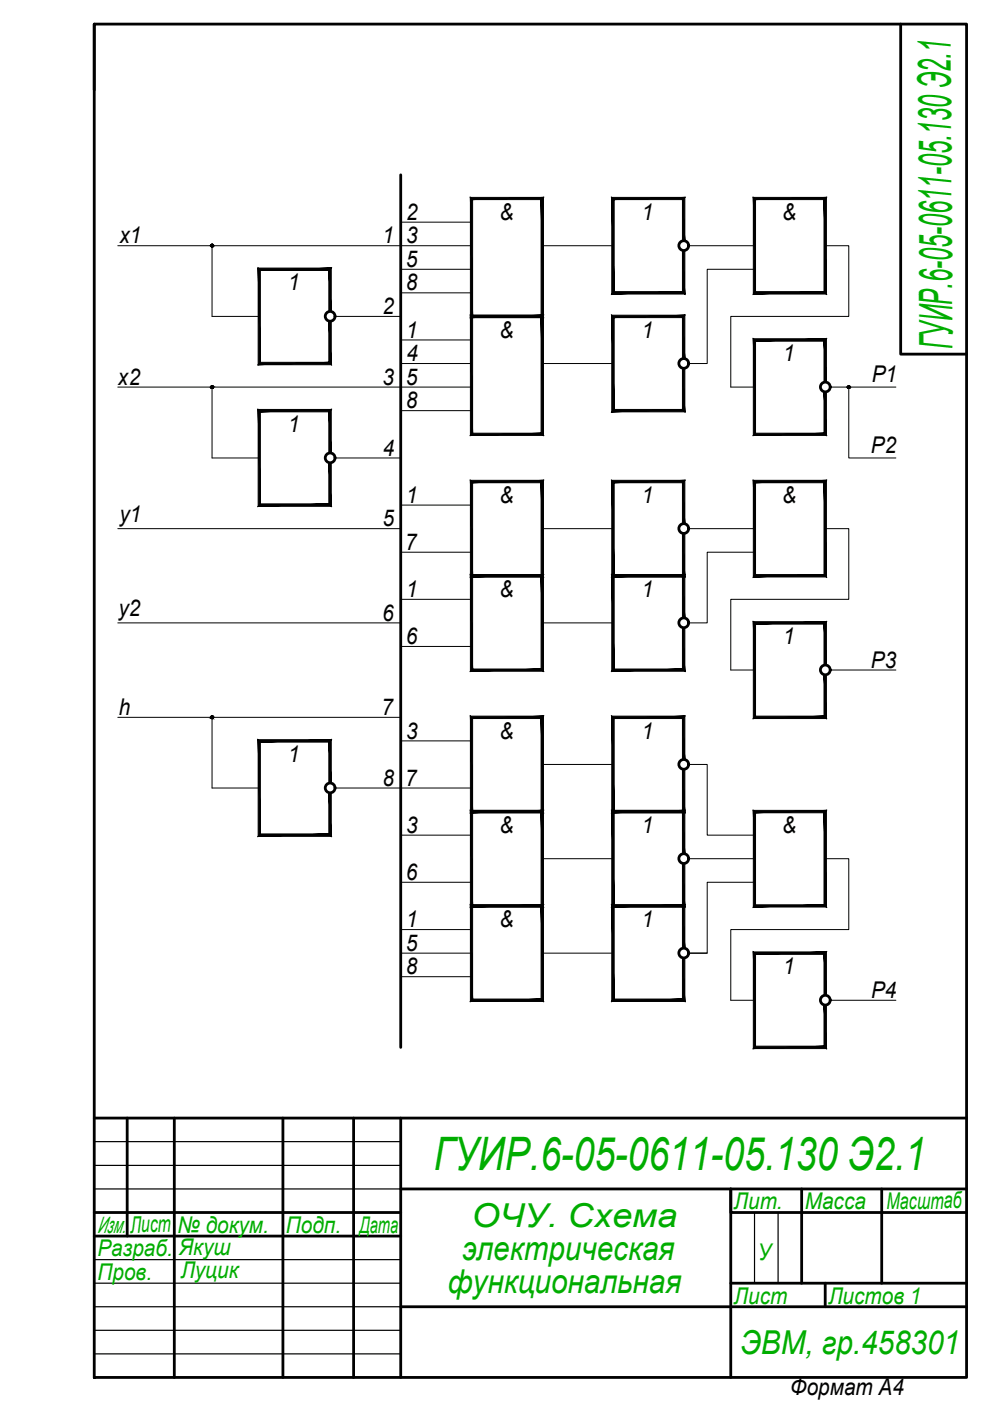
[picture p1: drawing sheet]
<svg xmlns="http://www.w3.org/2000/svg" width="210mm" height="297mm" viewBox="0 0 210 297" stroke-linecap="round" stroke-linejoin="round" font-family="sans-serif">
<!-- layer: 0 -->
<g fill="none" stroke="#000" stroke-width=".59">
<path d="M20 5.1h184.9v286.9h-184.9zM20 5.1v14M191 5.1v70h13.9M85 37.1v185M20 237.1h184.9M27 237.1v25M37 237.1v54.9M60 237.1v54.9M75 237.1v54.9M85 237.1v54.9M20 257.1h65M85 252.1h119.9"/>
<path d="M170 252.1v20M186.9 252.1v20M204.9 257.1h-50v-5v39.9M20 262.1h65M85 277.1h119.9M154.9 272.1h50M175 272.1v5"/>
<circle cx="145" cy="52.1" r="1.04"/>
<circle cx="70" cy="67.1" r="1.04"/>
<circle cx="145" cy="77.1" r="1.04"/>
<circle cx="70" cy="97.1" r="1.04"/>
<circle cx="175" cy="82" r="1.04"/>
<circle cx="145" cy="112.1" r="1.04"/>
<circle cx="145" cy="132" r="1.04"/>
<circle cx="175" cy="142" r="1.04"/>
<circle cx="70" cy="167.1" r="1.04"/>
<circle cx="145" cy="162.1" r="1.04"/>
<circle cx="145" cy="182" r="1.04"/>
<circle cx="145" cy="202.1" r="1.04"/>
<circle cx="175" cy="212.1" r="1.04"/>
</g>
<path d="M20 242h65M20 247.1h65M20 252.1h65M160 257.1v15M165 257.1v15M20 267.1h65M20 272.1h65M20 277.1h65M20 282.1h65M20 287h65" fill="none" stroke="#000" stroke-width=".25"/>
<!-- layer: small -->
<g fill="none" stroke="#000" stroke-width=".21">
<path d="M25 52.1h60M45 52.1v15h10M99.9 47.1h-14.9v5h14.9v5h-14.9v5h14.9M115 52.1h15M146 52.1h14M160 57.1h-10.1v20h-3.9M175 52.1h5v15h-25.1v15h5.1M71 67.1h14M85 72.1h14.9v5h-14.9v5h14.9v5h-14.9M115 77.1h15M25 82.1h60M45 82.1v15h10"/>
<path d="M71 97.1h14M175.9 82.1h14M180 82.1v15h9.9M25 112.1h60v5h14.9M85 107.1h14.9v5M115 112.1h15M146 112.1h14M160 117.1h-10.1v15h-3.9M175 112.1h5v15h-25.1v15h5.1M25 132.1h60M85 127.1h14.9M85 137.1h14.9"/>
<path d="M115 132.1h15M25 152.1h60M45 152.1v15h10M85 157.1h14.9M175.9 142.1h14M71 167.1h28.9M85 177.1h14.9M115 162.1h15M146 162.1h3.9v15h10.1M85 187.1h14.9M99.9 197.1h-14.9v5h14.9v5h-14.9M115 182.1h15"/>
<path d="M146 182.1h14M160 187.1h-10.1v15h-3.9h3.9M175 182.1h5v15h-25.1v15h5.1M115 202.1h15M175.9 212.1h14"/>
<circle cx="45" cy="52.1" r=".32"/>
<circle cx="45" cy="82" r=".32"/>
<circle cx="180" cy="82" r=".32"/>
<circle cx="45" cy="152.1" r=".32"/>
</g>
<!-- layer: 0 -->
<g fill="#000" stroke="#000" stroke-width=".21">
<path d="M99.7 41.9l.5 .4 15-.4zM100.2 42.3l15-.4-.5 .4zM114.7 42.3l.5 25v-25.4zM114.7 42.3l.5 25-.5-.5zM99.7 67.3h15.5l-.5-.5zM100.2 66.8h14.5l-15 .5zM99.7 41.9v25.4l.5-.5zM99.7 41.9l.5 .4v24.5z"/>
<path d="M144.7 53.1l.5 9.2v-9.2zM144.7 53.1l.5 9.2-.5-.5zM129.7 62.3h15.5l-.5-.5zM129.7 62.3l.5-.5h14.5zM129.7 41.9v20.4l.5-.5zM129.7 41.9l.5 .4v19.5zM129.7 41.9l.5 .4 15-.4zM130.2 42.3l15-.4-.5 .4zM144.7 42.3l.5 8.8v-9.2zM144.7 42.3l.5 8.8h-.5z"/>
<path d="M159.7 41.9l.5 .4 15-.4zM160.2 42.3l15-.4-.5 .4zM174.7 42.3l.5 20v-20.4zM174.7 42.3l.5 20-.5-.5zM159.7 62.3h15.5l-.5-.5zM160.2 61.8h14.5l-15 .5zM159.7 41.9v20.4l.5-.5zM159.7 41.9l.5 .4v19.5z"/>
<path d="M69.7 68.1l.5 9.2v-9.2zM69.7 68.1l.5 9.2-.5-.5zM54.7 77.3h15.5l-.5-.5zM55.2 76.8h14.5l-15 .5zM54.7 56.8v20.5l.5-.5zM54.7 56.8l.5 .5v19.5zM54.7 56.8l.5 .5 15-.5zM55.2 57.3l15-.5-.5 .5zM70.2 56.8l-.5 .5 .5 8.8zM69.7 57.3l.5 8.8h-.5z"/>
<path d="M99.7 66.8l.5 .5 15-.5zM100.2 67.3l15-.5-.5 .5zM115.2 66.8l-.5 .5 .5 25zM114.7 67.3l.5 25-.5-.5zM99.7 92.3h15.5l-.5-.5zM99.7 92.3l.5-.5h14.5zM99.7 66.8v25.5l.5-.5zM99.7 66.8l.5 .5v24.5z"/>
<path d="M144.7 78.1l.5 9.2v-9.2zM144.7 78.1l.5 9.2-.5-.5zM129.7 87.3h15.5l-.5-.5zM129.7 87.3l.5-.5h14.5zM129.7 66.8v20.5l.5-.5zM129.7 66.8l.5 .5v19.5zM129.7 66.8l.5 .5 15-.5zM130.2 67.3l15-.5-.5 .5zM145.2 66.8l-.5 .5 .5 8.8zM144.7 67.3l.5 8.8h-.5z"/>
<path d="M69.7 98.1l.5 9.2v-9.2zM69.7 98.1l.5 9.2-.5-.5zM54.7 107.3h15.5l-.5-.5zM55.2 106.8h14.5l-15 .5zM54.7 86.8v20.5l.5-.5zM54.7 86.8l.5 .5v19.5zM54.7 86.8l.5 .5 15-.5zM55.2 87.3l15-.5-.5 .5zM70.2 86.8l-.5 .5 .5 8.7zM69.7 87.3l.5 8.7h-.5z"/>
<path d="M174.7 83.1l.5 9.2v-9.2zM174.7 83.1l.5 9.2-.5-.5zM159.7 92.3h15.5l-.5-.5zM159.7 92.3l.5-.5h14.5zM159.7 71.8v20.5l.5-.5zM159.7 71.8l.5 .5v19.5zM159.7 71.8l.5 .5 15-.5zM160.2 72.3l15-.5-.5 .5zM175.2 71.8l-.5 .5 .5 8.8zM174.7 72.3l.5 8.8h-.5z"/>
<path d="M99.7 101.8l.5 .5 15-.5zM100.2 102.3l15-.5-.5 .5zM115.2 101.8l-.5 .5 .5 20zM114.7 102.3l.5 20-.5-.5zM99.7 122.3h15.5l-.5-.5zM100.2 121.8h14.5l-15 .5zM99.7 101.8v20.5l.5-.5zM99.7 101.8l.5 .5v19.5z"/>
<path d="M144.7 113.1l.5 9.2v-9.2zM144.7 113.1l.5 9.2-.5-.5zM129.7 122.3h15.5l-.5-.5zM129.7 122.3l.5-.5h14.5zM129.7 101.8v20.5l.5-.5zM129.7 101.8l.5 .5v19.5zM129.7 101.8l.5 .5 15-.5zM130.2 102.3l15-.5-.5 .5zM145.2 101.8l-.5 .5 .5 8.8zM144.7 102.3l.5 8.8h-.5z"/>
<path d="M159.7 101.8l.5 .5 15-.5zM160.2 102.3l15-.5-.5 .5zM175.2 101.8l-.5 .5 .5 20zM174.7 102.3l.5 20-.5-.5zM159.7 122.3h15.5l-.5-.5zM160.2 121.8h14.5l-15 .5zM159.7 101.8v20.5l.5-.5zM159.7 101.8l.5 .5v19.5z"/>
<path d="M99.7 121.8l.5 .5 15-.5zM100.2 122.3l15-.5-.5 .5zM115.2 121.8l-.5 .5 .5 20zM114.7 122.3l.5 20-.5-.5zM99.7 142.3h15.5l-.5-.5zM99.7 142.3l.5-.5h14.5zM99.7 121.8v20.5l.5-.5zM99.7 121.8l.5 .5v19.5z"/>
<path d="M144.7 133.1l.5 9.2v-9.2zM144.7 133.1l.5 9.2-.5-.5zM129.7 142.3h15.5l-.5-.5zM129.7 142.3l.5-.5h14.5zM129.7 121.8v20.5l.5-.5zM129.7 121.8l.5 .5v19.5zM129.7 121.8l.5 .5 15-.5zM130.2 122.3l15-.5-.5 .5zM145.2 121.8l-.5 .5 .5 8.7zM144.7 122.3l.5 8.7h-.5z"/>
<path d="M99.7 151.8l.5 .5 15-.5zM100.2 152.3l15-.5-.5 .5zM115.2 151.8l-.5 .5 .5 20zM114.7 152.3l.5 20-.5-.5zM99.7 172.3h15.5l-.5-.5zM100.2 171.8h14.5l-15 .5zM99.7 151.8v20.5l.5-.5zM99.7 151.8l.5 .5v19.5z"/>
<path d="M174.7 143.1l.5 9.2v-9.2zM174.7 143.1l.5 9.2-.5-.5zM159.7 152.3h15.5l-.5-.5zM160.2 151.8h14.5l-15 .5zM159.7 131.8v20.5l.5-.5zM159.7 131.8l.5 .5v19.5zM159.7 131.8l.5 .5 15-.5zM160.2 132.3l15-.5-.5 .5zM175.2 131.8l-.5 .5 .5 8.7zM174.7 132.3l.5 8.7h-.5z"/>
<path d="M69.7 168.1l.5 9.2v-9.2zM69.7 168.1l.5 9.2-.5-.5zM54.7 177.3h15.5l-.5-.5zM55.2 176.8h14.5l-15 .5zM54.7 156.8v20.5l.5-.5zM54.7 156.8l.5 .5v19.5zM54.7 156.8l.5 .5 15-.5zM55.2 157.3l15-.5-.5 .5zM69.7 157.3l.5 8.8v-9.3zM69.7 157.3l.5 8.8h-.5z"/>
<path d="M99.7 171.8l.5 .5 15-.5zM100.2 172.3l15-.5-.5 .5zM114.7 172.3l.5 20v-20.5zM114.7 172.3l.5 20-.5-.5zM99.7 192.3h15.5l-.5-.5zM99.7 192.3l.5-.5h14.5zM99.7 171.8v20.5l.5-.5zM99.7 171.8l.5 .5v19.5z"/>
<path d="M144.7 163.1l.5 9.2v-9.2zM144.7 163.1l.5 9.2-.5-.5zM129.7 172.3h15.5l-.5-.5zM129.7 172.3l.5-.5h14.5zM129.7 151.8v20.5l.5-.5zM129.7 151.8l.5 .5v19.5zM129.7 151.8l.5 .5 15-.5zM130.2 152.3l15-.5-.5 .5zM145.2 151.8l-.5 .5 .5 8.8zM144.7 152.3l.5 8.8h-.5z"/>
<path d="M159.7 171.8l.5 .5 15-.5zM160.2 172.3l15-.5-.5 .5zM175.2 171.8l-.5 .5 .5 20zM174.7 172.3l.5 20-.5-.5zM159.7 192.3h15.5l-.5-.5zM159.7 192.3l.5-.5h14.5zM159.7 171.8v20.5l.5-.5zM159.7 171.8l.5 .5v19.5z"/>
<path d="M99.7 191.8l.5 .5 15-.5zM100.2 192.3l15-.5-.5 .5zM114.7 192.3l.5 20v-20.5zM114.7 192.3l.5 20-.5-.5zM99.7 212.3h15.5l-.5-.5zM100.2 211.8h14.5l-15 .5zM99.7 191.8v20.5l.5-.5zM99.7 191.8l.5 .5v19.5z"/>
<path d="M144.7 183.1l.5 9.2v-9.2zM144.7 183.1l.5 9.2-.5-.5zM129.7 192.3h15.5l-.5-.5zM129.7 192.3l.5-.5h14.5zM129.7 171.8v20.5l.5-.5zM129.7 171.8l.5 .5v19.5zM129.7 171.8l.5 .5 15-.5zM130.2 172.3l15-.5-.5 .5zM145.2 171.8l-.5 .5 .5 8.7zM144.7 172.3l.5 8.7h-.5z"/>
<path d="M144.7 203.1l.5 9.2v-9.2zM144.7 203.1l.5 9.2-.5-.5zM129.7 212.3h15.5l-.5-.5zM129.7 212.3l.5-.5h14.5zM129.7 191.8v20.5l.5-.5zM129.7 191.8l.5 .5v19.5zM129.7 191.8l.5 .5 15-.5zM130.2 192.3l15-.5-.5 .5zM144.7 192.3l.5 8.7v-9.2zM144.7 192.3l.5 8.7h-.5z"/>
<path d="M174.7 213.1l.5 9.2v-9.2zM174.7 213.1l.5 9.2-.5-.5zM159.7 222.3h15.5l-.5-.5zM160.2 221.8h14.5l-15 .5zM159.7 201.8v20.5l.5-.5zM159.7 201.8l.5 .5v19.5zM159.7 201.8l.5 .5 15-.5zM160.2 202.3l15-.5-.5 .5zM175.2 201.8l-.5 .5 .5 8.8zM174.7 202.3l.5 8.8h-.5z"/>
</g>
<!-- layer: small -->
<g fill="#000" stroke="#000" stroke-width=".21">
<path d="M44.9 51.8h.1zM44.9 81.8h.1zM44.9 151.8h.1z"/>
<path d="M44.9 51.8h.2zM44.8 51.8h.3z"/>
<path d="M44.9 52.4h.1zM44.9 52.4h.1z"/>
<path d="M44.8 51.8h.4zM44.8 51.8h.4z"/>
<path d="M44.8 52.4h.3zM44.8 52.4h.2z"/>
<path d="M44.8 51.8l.4 .1zM44.8 51.8l.4 .1z"/>
<path d="M44.8 52.3h.4zM44.8 52.3l.3 .1z"/>
<path d="M44.7 51.9h.5zM44.7 51.9h.5z"/>
<path d="M44.7 51.9l.6 .1zM44.7 51.9l.6 .1z"/>
<path d="M44.7 52.2l.5 .1zM44.7 52.2l.5 .1z"/>
<path d="M44.7 52.3h.5zM44.7 52.3h.5z"/>
<path d="M44.7 52h.6zM44.7 52h.6z"/>
<path d="M44.7 52l.6 .1zM44.7 52l.6 .1z"/>
<path d="M44.7 52.1h.6zM44.7 52.1h.6z"/>
<path d="M44.7 52.1l.6 .1zM44.7 52.1l.6 .1z"/>
<path d="M44.7 52.2h.6zM44.7 52.2h.5z"/>
<path d="M44.9 81.8h.2zM44.9 81.8h.2z"/>
<path d="M44.9 82.4h.1zM44.9 82.4h.1z"/>
<path d="M44.8 81.8l.4 .1zM44.8 81.8l.4 .1z"/>
<path d="M44.8 82.4h.3zM44.8 82.4h.2z"/>
<path d="M44.8 81.9h.4zM44.8 81.9h.4z"/>
<path d="M44.8 82.3h.4zM44.8 82.3l.3 .1z"/>
<path d="M44.7 81.9h.5zM44.7 81.9h.5z"/>
<path d="M44.7 81.9l.6 .1zM44.7 81.9l.6 .1z"/>
<path d="M44.7 82.2l.5 .1zM44.7 82.2l.5 .1z"/>
<path d="M44.7 82.3h.5zM44.7 82.3h.5z"/>
<path d="M44.7 82h.6zM44.7 82h.6z"/>
<path d="M44.7 82l.6 .1zM44.7 82l.6 .1z"/>
<path d="M44.7 82.1l.6 .1zM44.7 82.1l.6 .1z"/>
<path d="M44.7 82.2h.6zM44.7 82.2h.6z"/>
<path d="M44.7 82.2h.6zM44.7 82.2h.5z"/>
<path d="M179.9 81.8h.1zM179.9 81.8h.1z"/>
<path d="M179.9 81.8h.2zM179.9 81.8h.2z"/>
<path d="M179.9 82.4h.1zM179.9 82.4h.1z"/>
<path d="M179.8 81.8l.3 .1zM179.8 81.8l.3 .1z"/>
<path d="M179.8 82.4h.3zM179.8 82.4h.2z"/>
<path d="M179.8 81.9h.4zM179.8 81.9h.4z"/>
<path d="M179.8 82.3h.3zM179.8 82.3l.3 .1z"/>
<path d="M179.7 81.9h.5zM179.7 81.9h.5z"/>
<path d="M179.7 82.3h.5zM179.7 82.3h.4z"/>
<path d="M179.7 81.9l.6 .1zM179.7 81.9l.6 .1z"/>
<path d="M179.7 82.2h.5zM179.7 82.2l.5 .1z"/>
<path d="M179.7 82h.6zM179.7 82h.6z"/>
<path d="M179.7 82l.6 .1zM179.7 82l.6 .1z"/>
<path d="M179.7 82.1l.6 .1zM179.7 82.1l.6 .1z"/>
<path d="M179.7 82.2h.6zM179.7 82.2h.6z"/>
<path d="M179.7 82.2h.6zM179.7 82.2h.5z"/>
<path d="M44.9 151.8h.2zM44.8 151.8h.3z"/>
<path d="M44.9 152.3h.1zM44.9 152.3l.1 .1z"/>
<path d="M44.8 151.8h.4zM44.8 151.8h.4z"/>
<path d="M44.8 152.3h.3zM44.8 152.3h.2z"/>
<path d="M44.8 151.8l.4 .1zM44.8 151.8l.4 .1z"/>
<path d="M44.8 152.3h.4zM44.8 152.3h.3z"/>
<path d="M44.7 151.9h.5zM44.7 151.9h.5z"/>
<path d="M44.7 151.9l.6 .1zM44.7 151.9l.6 .1z"/>
<path d="M44.7 152.2l.5 .1zM44.7 152.2l.5 .1z"/>
<path d="M44.7 152.3h.5zM44.7 152.3h.5z"/>
<path d="M44.7 152h.6zM44.7 152h.6z"/>
<path d="M44.7 152l.6 .1zM44.7 152l.6 .1z"/>
<path d="M44.7 152.1h.6zM44.7 152.1h.6z"/>
<path d="M44.7 152.1l.6 .1zM44.7 152.1l.6 .1z"/>
<path d="M44.7 152.2h.6zM44.7 152.2h.5z"/>
</g>
<g font-size="9.8" fill="#00ad00">
<text x="202" y="74.1" transform="rotate(-90 202 74.1)">ГУИР.6-05-0611-05.130 Э2.1</text>
<text x="91.9" y="248.1">ГУИР.6-05-0611-05.130 Э2.1</text>
</g>
<g font-size="7" fill="#00ad00">
<text x="99.9" y="260.1">ОЧУ. Схема</text>
<text x="98" y="267.1">электрическая</text>
<text x="95" y="274.1">функциональная</text>
<text x="157" y="287">ЭВМ, гр.458301</text>
</g>
<g font-size="4.9">
<text x="86.1" y="46.6">2</text>
<text x="105.9" y="46.6">&amp;</text>
<text x="136.1" y="46.6">1</text>
<text x="165.9" y="46.6">&amp;</text>
<text x="25.3" y="51.6">x1</text>
<text x="81.1" y="51.6">1</text>
<text x="86.1" y="51.6">3</text>
<text x="86.1" y="56.6">5</text>
<text x="61.1" y="61.6">1</text>
<text x="86.1" y="61.6">8</text>
<text x="81.1" y="66.6">2</text>
<text x="86.1" y="71.6">1</text>
<text x="105.9" y="71.7">&amp;</text>
<text x="136.1" y="71.6">1</text>
<text x="86.2" y="76.6">4</text>
<text x="166.1" y="76.6">1</text>
<text x="25" y="81.6">x2</text>
<text x="81.1" y="81.6">3</text>
<text x="86.1" y="81.6">5</text>
<text x="184.8" y="81.1">P1</text>
<text x="86.1" y="86.6">8</text>
<text x="61.1" y="91.6">1</text>
<text x="81.2" y="96.6">4</text>
<text x="184.7" y="96.1">P2</text>
<text x="86.1" y="106.6">1</text>
<text x="105.9" y="106.6">&amp;</text>
<text x="136.1" y="106.6">1</text>
<text x="165.9" y="106.6">&amp;</text>
<text x="25.3" y="110.6">y1</text>
<text x="81.1" y="111.6">5</text>
<text x="85.9" y="116.6">7</text>
<text x="25.1" y="130.6">y2</text>
<text x="81" y="131.6">6</text>
<text x="86.1" y="126.6">1</text>
<text x="105.9" y="126.6">&amp;</text>
<text x="136.1" y="126.6">1</text>
<text x="86" y="136.6">6</text>
<text x="166.1" y="136.6">1</text>
<text x="184.7" y="141.6">P3</text>
<text x="25.2" y="151.6">h</text>
<text x="80.9" y="151.6">7</text>
<text x="61.1" y="161.6">1</text>
<text x="86.1" y="156.6">3</text>
<text x="105.9" y="156.6">&amp;</text>
<text x="136.1" y="156.6">1</text>
<text x="81.1" y="166.6">8</text>
<text x="85.9" y="166.6">7</text>
<text x="86.1" y="176.6">3</text>
<text x="105.9" y="176.6">&amp;</text>
<text x="136.1" y="176.6">1</text>
<text x="165.9" y="176.6">&amp;</text>
<text x="86" y="186.6">6</text>
<text x="86.1" y="196.6">1</text>
<text x="105.9" y="196.6">&amp;</text>
<text x="136.1" y="196.6">1</text>
<text x="86.1" y="201.6">5</text>
<text x="86.1" y="206.6">8</text>
<text x="166.1" y="206.6">1</text>
<text x="184.7" y="211.6">P4</text>
<text x="167.6" y="295.8">Формат А4</text>
</g>
<g font-size="4.9" fill="#00ad00">
<text x="155.6" y="256.4">Лит.</text>
<text x="170.6" y="256.4">Масса</text>
<text x="188" y="256.3">Масштаб</text>
<text x="20.7" y="261.4">Изм.</text>
<text x="27.6" y="261.4" transform="rotate(-1 27.6 261.4)">Лист</text>
<text x="37.6" y="261.4">№ докум.</text>
<text x="60.6" y="261.4">Подп.</text>
<text x="76.2" y="261.4" transform="rotate(1 76.2 261.4)">Дата</text>
<text x="20.7" y="266.3">Разраб.</text>
<text x="38" y="266.1">Якуш</text>
<text x="160.7" y="267.2">У</text>
<text x="20.7" y="271.3">Пров.</text>
<text x="38.3" y="271">Луцик</text>
<text x="155.6" y="276.4">Лист</text>
<text x="175.6" y="276.4">Листов 1</text>
</g>
</svg>
